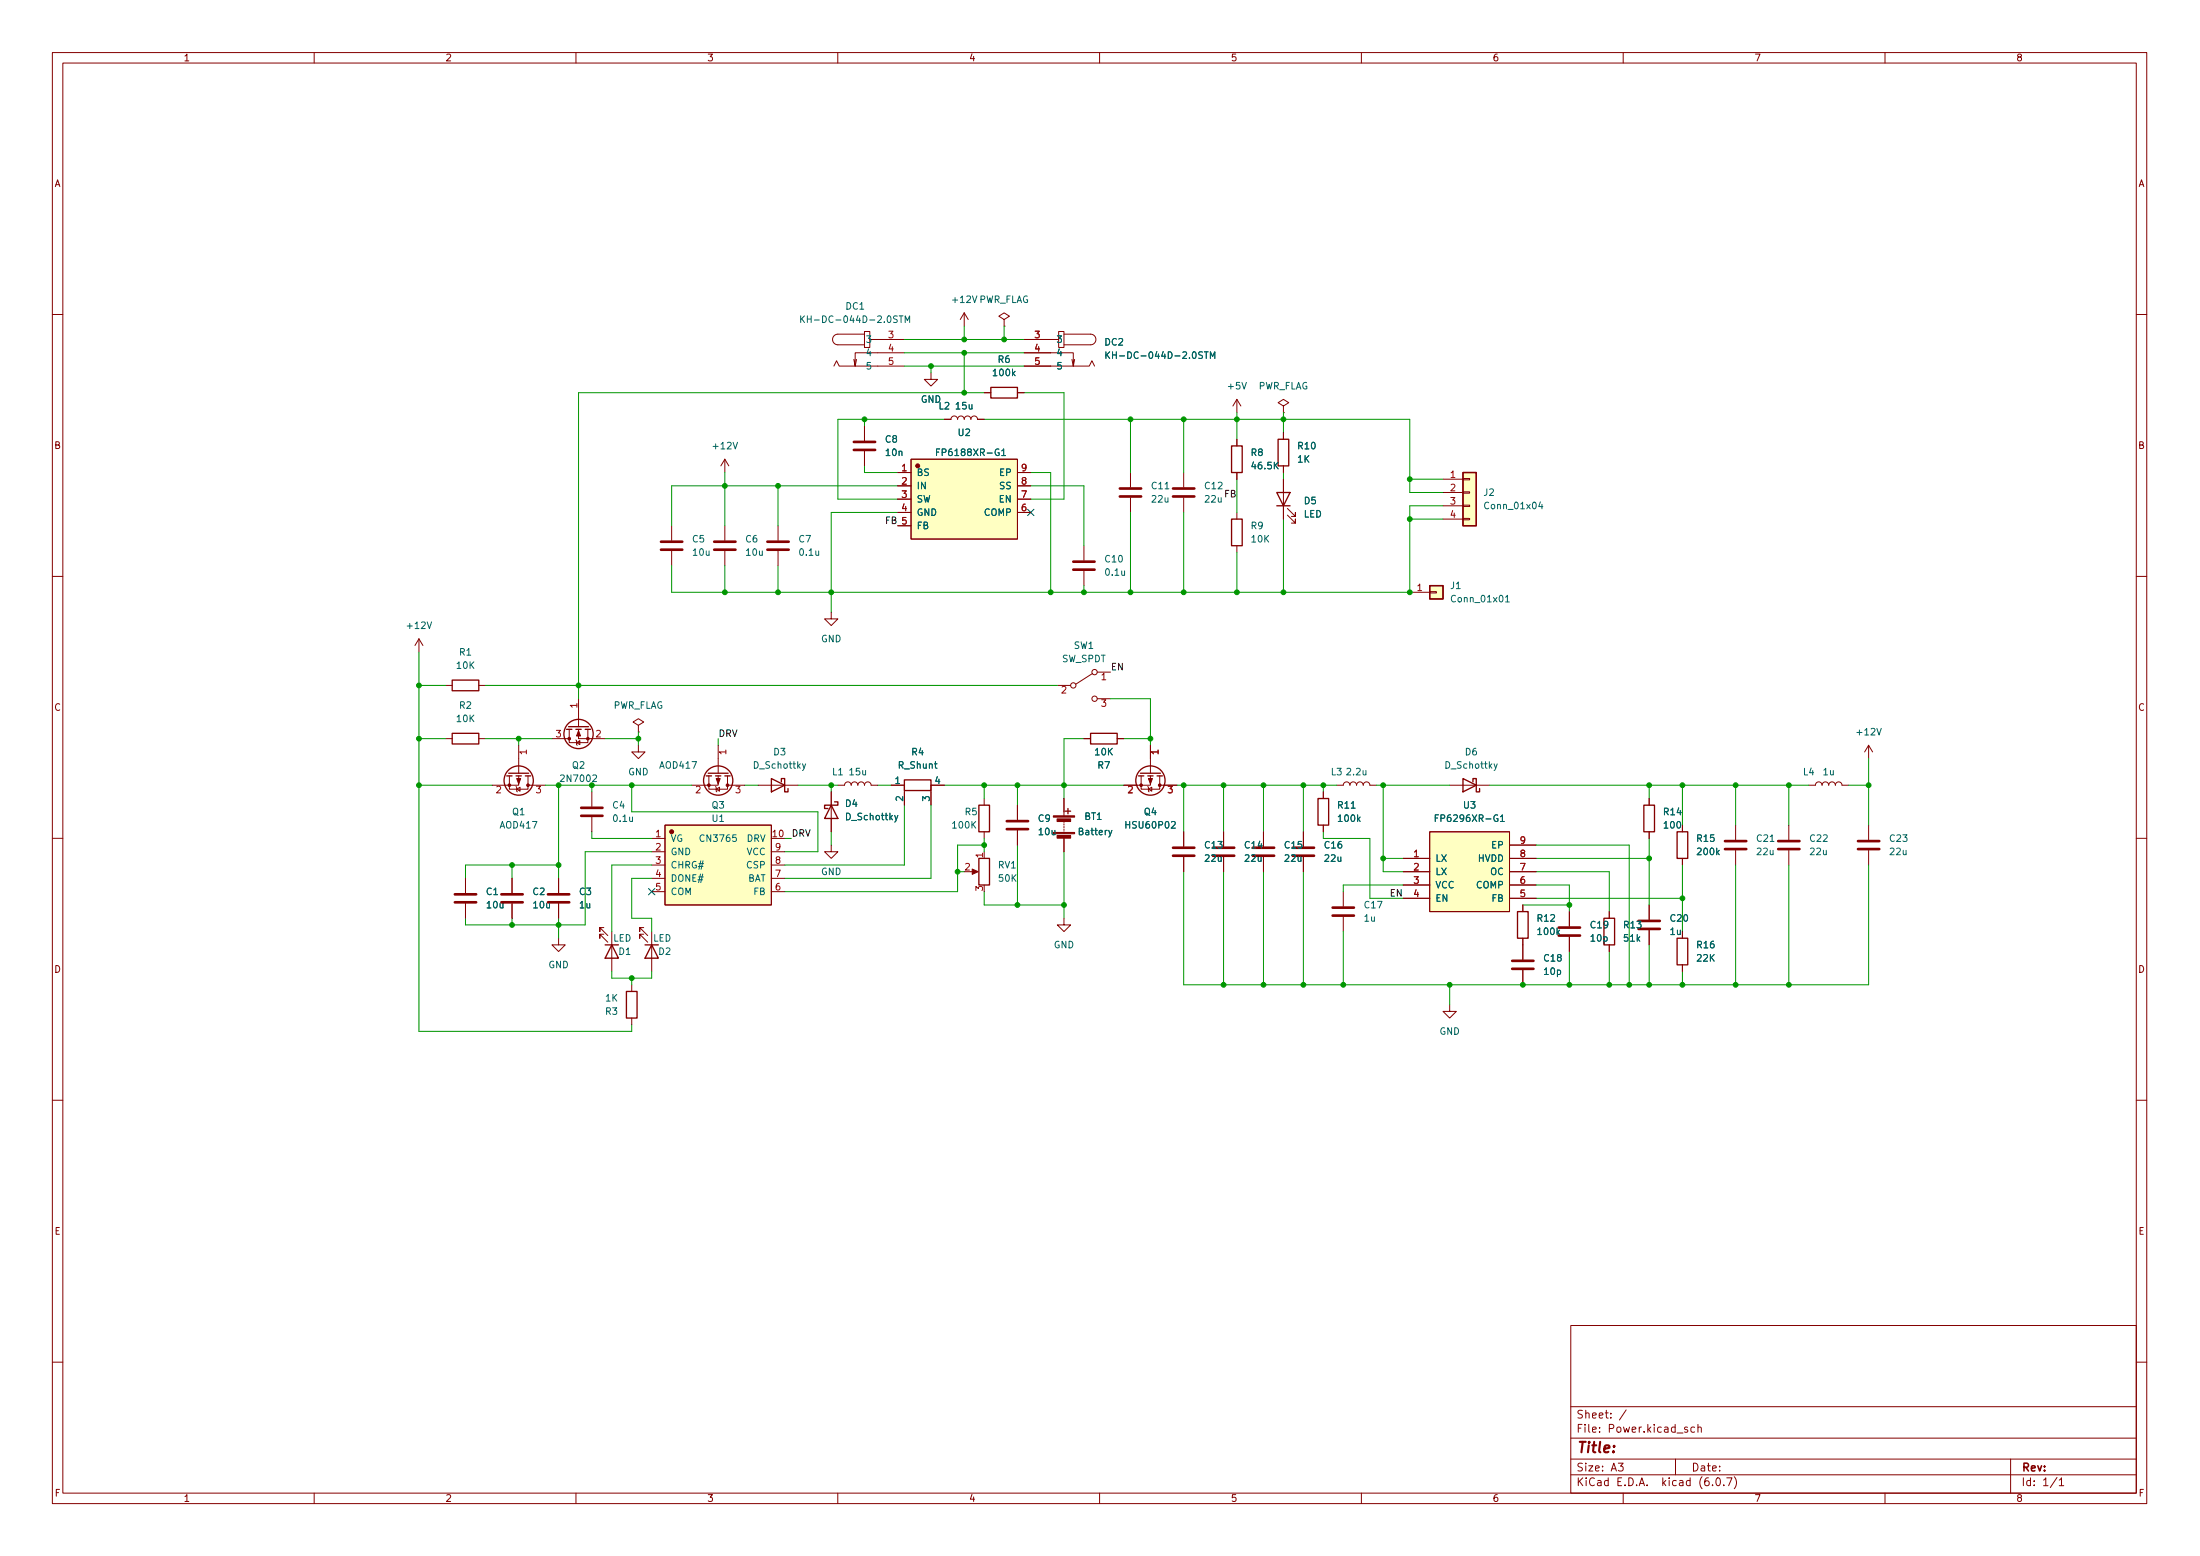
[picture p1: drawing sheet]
<svg xmlns="http://www.w3.org/2000/svg" width="420mm" height="297mm" viewBox="0 0 420 297" stroke-linecap="round" stroke-linejoin="round" font-family="sans-serif">
<g fill="none" stroke="#840000" stroke-width=".19">
<path d="M10 10h400v277h-400zM12 12h396v273h-396zM60 10v2M110 10v2M160 10v2M210 10v2M260 10v2M310 10v2M360 10v2M184.1 59.7l-.7 1.3M184.1 59.7v2.6M184.1 59.7l.8 1.3"/>
<path d="M10 60h2M159.3 69.9l.5-1 .5 1h12.4M160 63.8a1.02 1.02 0 0 0-1 1 1.02 1.02 0 0 0 1 1M160 65.8h5.1M160 63.8h5.1M163.6 68.6l-.3 1.3M165.1 63.3h1v3h-1zM166.1 64.8h6.6M172.7 67.3h-9.4v2.6l-.2-1.3M177.8 71.2v1.2h1.3l-1.3 1.3-1.3-1.3h1.3M188 75h1.2M191.8 61l1-.6-1-.7-1 .7 1 .6v1.3"/>
<path d="M191.8 62.3h.1M194.3 75h1.3M195.6 69.9h12.4l.5-1 .5 1M195.6 67.3h9.4v2.6l.2-1.3M195.6 64.8h6.6M202.2 63.3h1v3h-1zM203.2 63.8h5.1a1.02 1.02 0 0 1 1 1 1.02 1.02 0 0 1-1 1h-5.1M204.7 68.6l.3 1.3M236.2 76.2v2.6M236.2 76.2l-.7 1.3M236.2 76.2l.8 1.3M245.1 77.5l1-.6-1-.7-1 .7 1 .6v1.3"/>
<path d="M245.1 78.8h.1M408 60h2M138.4 87.7l-.7 1.2M138.4 87.7v2.5M138.4 87.7l.8 1.2M165.1 81.3v2.8M165.1 86.1v2.8M171.4 90.2h2.6M171.4 92.7h2.6M171.4 95.3h2.6M171.4 97.8h2.6M174 87.7h20.3v15.2h-20.3z"/>
<path d="M180.3 80h1.3a.64 .64 0 0 1 .6-.6 .64 .64 0 0 1 .7 .6 .64 .64 0 0 1 .6-.6 .64 .64 0 0 1 .6 .6 .64 .64 0 0 1 .7-.6 .64 .64 0 0 1 .6 .6 .64 .64 0 0 1 .7-.6 .64 .64 0 0 1 .6 .6h1.3M194.3 90.2h2.5M194.3 92.7h2.5M194.3 95.3h2.5M194.3 97.8h2.5M215.9 90.2v2.8M215.9 95v2.8M226.1 90.2v2.8M226.1 95v2.8M236.2 83.9v1.2M236.2 90.2v1.3M236.2 97.8v1.3"/>
<path d="M245.1 82.6v1.3M245.1 88.9v1.3M245.1 91.5v7.6M245.9 98.3l1.5 1.6v-.8v.8h-.8M245.9 97.1l1.5 1.5v-.8v.8h-.8M275.6 91.5h3.8M275.6 94h3.8M275.6 96.6h3.8M275.6 99.1h3.8M279.4 99h1.3v.2h-1.3zM279.4 96.4h1.3v.3h-1.3zM279.4 93.9h1.3v.2h-1.3z"/>
<path d="M279.4 91.3h1.3v.3h-1.3zM10 110h2M128.3 100.4v2.8M128.3 105.2v2.8M138.4 100.4v2.8M138.4 105.2v2.8M148.6 100.4v2.8M148.6 105.2v2.8M158.7 116.9v1.2h1.3l-1.3 1.3-1.2-1.3h1.2M171.4 100.4h2.6M207 104.2v2.8M207 109v2.8"/>
<path d="M236.2 104.2v1.2M269.2 113.1h3.8M273 112.9h1.3v.3h-1.3zM408 110h2M80 122l-.8 1.2M80 122v2.5M80 122l.8 1.2M85.1 130.8h1.3M91.4 130.8h1.3M108.7 139.2v2.6h3.6v-2.6M110.5 139.2v1.8h5.1M110.5 133.4v5.3"/>
<path d="M121.9 138.5l1-.7-1-.6-1 .6 1 .7v1.2M121.9 139.7h.1M201.9 130.8h2.6M208.7 128.6l-3.2 2M209.5 128.3h2.6M209.5 133.4h2.6M85.1 141h1.3M91.4 141h1.3M97.3 148.1v2.6h3.5v-2.6M98.6 150.2l.2 1M98.7 150.7l.6-.4v.7zM99.1 148.1v1.8h-5.1"/>
<path d="M99.1 142.3v5.3M100.8 149.9h3.3M105.4 141h3.3M110 141.3l.2 1M110.1 141.8l.6-.4v.7zM113 151.2v2.8M113 156v2.8M121.9 142.3v1.2h1.3l-1.3 1.3-1.3-1.3h1.3M127 157.5h20.3v15.3h-20.3zM135.4 148.1v2.6h3.5v-2.6M136.7 150.2l.2 1M136.8 150.7l.6-.4v.7z"/>
<path d="M137.2 148.1v1.8h-5.1M137.2 142.3v5.3M138.9 149.9h3.3M144.8 149.9h7.6M158.7 151.2v7.6M160 149.9h1.3M161.3 149.9a.64 .64 0 0 1 .6-.6 .64 .64 0 0 1 .7 .6 .64 .64 0 0 1 .6-.6 .64 .64 0 0 1 .6 .6 .64 .64 0 0 1 .7-.6 .64 .64 0 0 1 .6 .6 .64 .64 0 0 1 .6-.6 .64 .64 0 0 1 .7 .6M166.4 149.9h1.2M170.2 149.9h2.5v3.8M180.3 149.9h-2.5v3.8M188 152.4v1.3M188 158.8v1.3"/>
<path d="M194.3 153.7v2.8M194.3 158.5v2.8M203.2 152.4v3.3M203.2 156.8v.2M203.2 157.3v.2M203.2 157.8v.2M203.2 158.3v.2M203.2 158.8v.2M207 141h1.3M213.4 141h1.2M217.9 148.1v2.6h3.6v-2.6M219.2 150.2l.3 1"/>
<path d="M219.3 150.7l.7-.4v.7zM219.7 148.1v1.8h-5.1M219.7 142.3v5.3M221.5 149.9h3.3M226.1 158.8v2.8M233.7 158.8v2.8M241.3 158.8v2.8M248.9 158.8v2.8M252.7 151.2v1.2M252.7 157.5v1.3M255.3 149.9h1.2M256.5 149.9a.64 .64 0 0 1 .7-.6 .64 .64 0 0 1 .6 .6 .64 .64 0 0 1 .6-.6 .64 .64 0 0 1 .7 .6 .64 .64 0 0 1 .6-.6 .64 .64 0 0 1 .6 .6 .64 .64 0 0 1 .7-.6 .64 .64 0 0 1 .6 .6"/>
<path d="M261.6 149.9h1.3M273 158.8h15.3v15.2h-15.3zM276.9 149.9h7.6M315 152.4v1.3M315 158.8v1.3M331.5 157.5v2.8M341.6 157.5v2.8M345.4 149.9h1.3M346.7 149.9a.64 .64 0 0 1 .6-.6 .64 .64 0 0 1 .7 .6 .64 .64 0 0 1 .6-.6 .64 .64 0 0 1 .6 .6 .64 .64 0 0 1 .7-.6 .64 .64 0 0 1 .6 .6 .64 .64 0 0 1 .7-.6 .64 .64 0 0 1 .6 .6M351.8 149.9h1.3M356.9 142.3v2.5M356.9 157.5v2.8"/>
<path d="M356.9 142.3l-.8 1.2M356.9 142.3l.7 1.2M10 160h2M88.9 167.7v2.8M88.9 172.5v2.8M97.8 167.7v2.8M97.8 172.5v2.8M106.7 179.1v1.3h1.2l-1.2 1.2-1.3-1.2h1.3M106.7 167.7v2.8M106.7 172.5v2.8M115.3 177.1h-.7v.7v-.7l1.5 1.5M115.3 178.3h-.7v.8v-.8l1.5 1.6"/>
<path d="M116.8 177.8v7.7M122.9 177.1h-.7v.7v-.7l1.5 1.5M122.9 178.3h-.7v.8v-.8l1.5 1.6M124.5 160.1h2.5M124.5 162.6h2.5M124.5 165.1h2.5M124.5 167.7h2.5M124.5 170.2h2.5M124.5 177.8v7.7M147.3 162.6h2.6M147.3 165.1h2.6M147.3 167.7h2.6"/>
<path d="M147.3 170.2h2.6M158.7 161.3v1.3h1.3l-1.3 1.3-1.2-1.3h1.2M185.4 166.4h1M203.2 175.3v1.3h1.3l-1.3 1.2-1.3-1.2h1.3M203.2 160.1v2.5M226.1 163.6v2.8M233.7 163.6v2.8M241.3 163.6v2.8M248.9 163.6v2.8M256.5 170.2v2.8M256.5 175v2.8M268 163.9h5"/>
<path d="M268 166.4h5M268 168.9h5M268 171.5h5M288.3 163.9h5.1M288.3 166.4h5.1M288.3 168.9h5.1M288.3 171.5h5.1M288.3 161.3h5.1M290.8 172.8v1.2M290.8 179.1v4.1M299.7 174v2.8M299.7 178.9v2.7"/>
<path d="M307.3 174v1.3M315 172.8v2.8M315 177.6v2.8M321.3 163.9v1.2M331.5 162.3v2.8M341.6 162.3v2.8M356.9 162.3v2.8M408 160h2M120.6 188v1.3M120.6 194.3v1.3M276.9 191.8v1.3h1.2l-1.2 1.2-1.3-1.2h1.3M290.8 185.2v2.8"/>
<path d="M307.3 180.4v1.2M321.3 184.2v1.3M10 210h2M408 210h2M300 253h108v32h-108zM10 260h2M300 278.5h108M300 274.5h108M300 268.5h108M309.1 279.3h.9l-.5 .6 .4 .1v.7l-.2 .1-.6-.1M310.6 269.1l-1.3 2M320 278.5v3"/>
<path d="M322.3 272.5l-.4-.1-.2 .2 .1 .2 .5 .2v.3h-.6M323.6 272.5l-.4-.1-.3 .3 .2 .6h.5M324.3 272.6l.2-.2 .4 .1v.9M324.3 271.9v1.5M384 278.5v6.5M408 260h2M60 285v2M110 285v2M160 285v2M210 285v2M260 285v2M300 281.5h108"/>
<path d="M310 285v2M327.1 283.5v.1M327.9 282.2l.2-.1a.8 .8 0 0 1 .5 .8 .8 .8 0 0 1-.5 .7 1 1 0 0 1-.2-1.4zM329.2 283.5v.1M329.8 282.1h1l-.7 1.5M331.2 281.9a1.72 1.72 0 0 1 0 2.3M360 285v2M392.9 282l-1.3 2M393.3 282.5l.4-.4v1.5M393.3 283.6h.8"/>
<circle cx="205" cy="130.8" r=".51"/>
<circle cx="209" cy="133.4" r=".51"/>
<circle cx="209" cy="128.3" r=".51"/>
</g>
<g fill="none" stroke="#840000" stroke-width=".51">
<path d="M163.1 84.4h4M163.1 85.9h4M213.9 94.8h4M213.9 93.3h4M224 94.8h4.1M224 93.3h4.1M126.2 104.9h4.1M126.2 103.4h4.1M136.4 104.9h4.1M136.4 103.4h4.1M146.6 104.9h4M146.6 103.4h4"/>
<path d="M205 108.7h4M205 107.2h4M111 155.7h4.1M111 154.2h4.1M192.3 158.3h4M192.3 156.8h4M86.9 172.2h4M86.9 170.7h4M95.8 172.2h4M95.8 170.7h4M104.6 172.2h4.1M104.6 170.7h4.1"/>
<path d="M224 163.4h4.1M224 161.8h4.1M231.6 163.4h4.1M231.6 161.8h4.1M239.3 163.4h4M239.3 161.8h4M246.9 163.4h4.1M246.9 161.8h4.1M254.5 174.8h4.1M254.5 173.3h4.1M297.7 178.6h4.1M297.7 177.1h4.1"/>
<path d="M312.9 177.3h4.1M312.9 175.8h4.1M329.4 162.1h4.1M329.4 160.6h4.1M339.6 162.1h4.1M339.6 160.6h4.1M354.8 162.1h4.1M354.8 160.6h4.1M288.8 184.9h4.1M288.8 183.4h4.1"/>
</g>
<g fill="none" stroke="#840000" stroke-width=".25">
<path d="M189.2 74h5.1v2h-5.1zM235.2 85.1h2v5.1h-2zM235.2 99.1h2v5.1h-2zM243.8 94h2.6l-1.3 2.6zM243.8 96.6h2.6M244.1 83.9h2v5h-2zM279.4 90.2h2.5v10.2h-2.5zM273 111.8h2.6v2.5h-2.6zM86.4 140h5v2h-5zM86.4 129.8h5v2.1h-5zM108.2 139.2h1M108.6 138.7h3.8"/>
<path d="M110 139.2h1M111.8 139.2h1M208.3 140h5.1v2h-5.1zM96.8 148.1h1M97.2 147.6h3.8M98.6 148.1h1M100.3 148.1h1M134.9 148.1h1M135.3 147.6h3.8M136.7 148.1h1M138.4 148.1h1M147.3 148.6l2.6 1.3-2.6 1.3z"/>
<path d="M149.2 149.3v-.7h.7v2.6h.6v-.7M158.7 153.7l1.3 2.5h-2.5zM159.4 153.1h.6v.6h-2.5v.6h.6M172.7 148.9h5.1v2h-5.1zM186.9 153.7h2.1v5.1h-2.1zM203.5 154.8h1M204 154.3v1.1M217.4 148.1h1M217.8 147.6h3.8M219.2 148.1h1M221 148.1h1M251.7 152.4h2v5.1h-2z"/>
<path d="M279.4 148.6l2.5 1.3-2.5 1.3zM281.3 149.3v-.7h.6v2.6h.7v-.7M313.9 153.7h2.1v5.1h-2.1zM320.3 158.8h2v5.1h-2zM186.9 163.9h2.1v5h-2.1zM289.8 174h2v5.1h-2zM306.3 175.3h2.1v5.1h-2.1zM320.3 179.1h2v5.1h-2zM115.6 180.4h2.5M116.8 180.4l1.3 2.5h-2.5zM119.6 189.3h2.1v5h-2.1zM123.2 180.4h2.5"/>
<path d="M124.5 180.4l1.2 2.5h-2.5z"/>
<circle cx="99.1" cy="149" r="2.79"/>
<circle cx="110.5" cy="140.1" r="2.79"/>
<circle cx="137.2" cy="149" r="2.79"/>
<circle cx="219.7" cy="149" r="2.79"/>
</g>
<g fill="none" stroke="#006464" stroke-width=".19">
<path d="M152.9 60.3v1.3M153.1 60.8l.5 .8M153.6 60.3l-.7 .7M171.7 60.3h.8M172.9 61.6v-1.3l.4 .9 .4-.9v1.3M211.2 67.2v1.2M211.4 67.7l.5 .7M211.9 67.2l-.7 .7M230 67.2h.7M231.2 68.4v-1.2l.4 .9 .4-.9v1.2M178.9 86.3h.4M179.5 85.7h-.6v1.3"/>
<path d="M191.3 86.1l.4-.4v1.3M191.3 87h.7M294.2 95.8l-.3 .9h.8M294.5 96.3v.8M287.5 114l.4-.4v1.3M287.5 114.9h.7M153.9 145.8l-.5 1.2-.1 .1M171.5 155.7l-.5 1.1-.1 .1M212.4 158.5l-.5 1.2-.2 .1M274.1 156.2h.4M274.7 155.6h-.6v1.2M285.9 145.8l-.4 1.2-.2 .1"/>
<path d="M286.6 155.9l.3-.3v1.2M286.6 156.8h.7"/>
</g>
<g fill="#ffffc2" stroke="#ffffc2" stroke-width=".19">
<path d="M127 157.5h20.3v15.3h-20.3z"/>
<path d="M273 158.8h15.3v15.2h-15.3z"/>
<path d="M273 111.8h2.6v2.5h-2.6z"/>
<path d="M279.4 90.2h2.5v10.2h-2.5z"/>
<path d="M174 87.7h20.3v15.2h-20.3z"/>
</g>
<g fill="#840000" stroke="#840000" stroke-width=".19">
<path d="M110.5 139.5l.4 1h-.8z"/>
<path d="M136.8 148.6h.7l-.3 1z"/>
<path d="M185.7 165.9l1.1 .5-1.1 .5z"/>
<path d="M201.2 158.9h4v.3h-4z"/>
<path d="M201.2 155.7h4v.3h-4z"/>
<path d="M201.9 159.5h2.6v.5h-2.6z"/>
<path d="M201.9 156.3h2.6v.5h-2.6z"/>
<path d="M219.3 148.6h.8l-.4 1z"/>
<path d="M98.7 148.6h.7l-.3 1z"/>
<circle cx="128.3" cy="158.8" r=".38"/>
<circle cx="112.3" cy="141" r=".25"/>
<circle cx="108.7" cy="141" r=".25"/>
<circle cx="135.4" cy="149.9" r=".25"/>
<circle cx="138.9" cy="149.9" r=".25"/>
<circle cx="217.9" cy="149.9" r=".25"/>
<circle cx="221.5" cy="149.9" r=".25"/>
<circle cx="175.3" cy="88.9" r=".38"/>
<circle cx="97.3" cy="149.9" r=".25"/>
<circle cx="100.8" cy="149.9" r=".25"/>
</g>
<g fill="none" stroke="#009600" stroke-width=".19">
<path d="M172.7 67.3h22.9M172.7 69.9h22.9M172.7 64.8h22.9M177.8 69.9v1.3M184.1 62.3v2.5M184.1 67.3v7.7M188 75h-77.5v58.4M191.8 62.3v2.5M195.6 75h7.6v20.3h-6.4M236.2 78.8v5.1M245.1 78.8v3.8M138.4 90.2v10.2"/>
<path d="M148.6 92.7v7.7M165.1 88.9v1.3h6.3M165.1 80v1.3M171.4 97.8h-12.7v19.1M171.4 92.7h-43.1v7.7M180.3 80h-20.3v15.3h11.4M188 80h81.2v14h6.4M196.8 90.2h3.9v22.9M196.8 92.7h10.2v11.5M215.9 80v10.2M215.9 97.8v15.3M226.1 80v10.2"/>
<path d="M226.1 97.8v15.3M236.2 91.5v6.3M245.1 90.2v1.3M245.1 99.1v14M269.2 99.1h6.4M269.2 91.5h6.4M275.6 96.6h-6.4v16.5h-140.9v-5.1M138.4 108v5.1M148.6 108v5.1M207 111.8v1.3M236.2 105.4v7.7M80 130.8h5.1"/>
<path d="M80 124.5v72.4h40.6v-1.3M92.7 130.8h109.2M121.9 139.7v2.6M212.1 133.4h7.6v8.9M80 149.9h14M80 141h5.1M92.7 141h12.7M99.1 141v1.3M104.1 149.9h28M106.7 149.9v17.8M113 158.8v1.3h11.5M113 149.9v1.3"/>
<path d="M115.6 141h6.3M120.6 149.9v5.1h35.6v7.6h-6.3M137.2 141v1.3M142.2 149.9h2.6M152.4 149.9h7.6M158.7 149.9v1.3M158.7 158.8v2.5M167.6 149.9h2.6M172.7 153.7v11.4h-22.8M177.8 153.7v14h-27.9M180.3 149.9h34.3M188 149.9v2.5"/>
<path d="M194.3 149.9v3.8M207 141h-3.8v11.4M214.6 141h5.1M224.8 149.9h30.5M226.1 149.9v8.9M233.7 149.9v8.9M241.3 149.9v8.9M248.9 149.9v8.9M252.7 158.8v1.3h8.9v11.4h6.4M252.7 149.9v1.3M262.9 149.9h14M264.2 149.9v16.5h3.8"/>
<path d="M284.5 149.9h60.9M315 149.9v2.5M321.3 149.9v7.6M331.5 149.9v7.6M341.6 149.9v7.6M353.1 149.9h3.8M356.9 144.8v12.7M97.8 165.1v2.6M97.8 175.3v1.3M106.7 165.1h-17.8v2.6M106.7 175.3v3.8M124.5 162.6h-12.7v14h-22.9v-1.3"/>
<path d="M124.5 165.1h-7.7v12.7M124.5 167.7h-3.9v7.6h3.9v2.5M149.9 160.1h1.2M182.9 166.4h1.2M188 170.2v2.6h15.2M188 161.3h-5.1v8.9h-33M188 160.1v2.5M194.3 161.3v11.5M203.2 162.6v12.7M233.7 166.4v21.6M241.3 166.4v21.6M248.9 166.4v21.6"/>
<path d="M256.5 177.8v10.2M264.2 163.9h3.8M268 168.9h-11.5v1.3M290.8 172.8h8.9M293.4 166.4h13.9v7.6M293.4 171.5h27.9M293.4 168.9h6.3v5.1M293.4 163.9h21.6M293.4 161.3h17.7v26.7M315 160.1v12.7M321.3 165.1v12.7M331.5 165.1v22.9"/>
<path d="M341.6 165.1v22.9M356.9 165.1v22.9h-130.8v-21.6M116.8 185.5v1.2h7.7v-1.2M120.6 186.7v1.3M276.9 188v3.8M299.7 181.6v6.4M307.3 181.6v6.4M315 180.4v7.6M321.3 185.5v2.5"/>
</g>
<path d="M196.2 97.2l1.3 1.2M197.5 97.2l-1.3 1.2M123.9 169.6l1.2 1.2M125.1 169.6l-1.2 1.2" fill="none" stroke="#000084" stroke-width=".19"/>
<g fill="#009600" stroke="#009600" stroke-width=".19">
<circle cx="341.6" cy="188" r=".46"/>
<circle cx="321.3" cy="149.9" r=".46"/>
<circle cx="315" cy="149.9" r=".46"/>
<circle cx="331.5" cy="188" r=".46"/>
<circle cx="331.5" cy="149.9" r=".46"/>
<circle cx="356.9" cy="149.9" r=".46"/>
<circle cx="341.6" cy="149.9" r=".46"/>
<circle cx="236.2" cy="113.1" r=".46"/>
<circle cx="245.1" cy="113.1" r=".46"/>
<circle cx="233.7" cy="149.9" r=".46"/>
<circle cx="269.2" cy="99.1" r=".46"/>
<circle cx="269.2" cy="113.1" r=".46"/>
<circle cx="269.2" cy="91.5" r=".46"/>
<circle cx="245.1" cy="80" r=".46"/>
<circle cx="241.3" cy="149.9" r=".46"/>
<circle cx="248.9" cy="149.9" r=".46"/>
<circle cx="233.7" cy="188" r=".46"/>
<circle cx="241.3" cy="188" r=".46"/>
<circle cx="248.9" cy="188" r=".46"/>
<circle cx="264.2" cy="149.9" r=".46"/>
<circle cx="276.9" cy="188" r=".46"/>
<circle cx="256.5" cy="188" r=".46"/>
<circle cx="264.2" cy="163.9" r=".46"/>
<circle cx="252.7" cy="149.9" r=".46"/>
<circle cx="321.3" cy="188" r=".46"/>
<circle cx="315" cy="188" r=".46"/>
<circle cx="311.1" cy="188" r=".46"/>
<circle cx="299.7" cy="188" r=".46"/>
<circle cx="290.8" cy="188" r=".46"/>
<circle cx="321.3" cy="171.5" r=".46"/>
<circle cx="315" cy="163.9" r=".46"/>
<circle cx="307.3" cy="188" r=".46"/>
<circle cx="299.7" cy="172.8" r=".46"/>
<circle cx="177.8" cy="69.9" r=".46"/>
<circle cx="184.1" cy="75" r=".46"/>
<circle cx="191.8" cy="64.8" r=".46"/>
<circle cx="184.1" cy="67.3" r=".46"/>
<circle cx="184.1" cy="64.8" r=".46"/>
<circle cx="165.1" cy="80" r=".46"/>
<circle cx="121.9" cy="141" r=".46"/>
<circle cx="120.6" cy="149.9" r=".46"/>
<circle cx="113" cy="149.9" r=".46"/>
<circle cx="158.7" cy="113.1" r=".46"/>
<circle cx="148.6" cy="113.1" r=".46"/>
<circle cx="110.5" cy="130.8" r=".46"/>
<circle cx="106.7" cy="149.9" r=".46"/>
<circle cx="138.4" cy="113.1" r=".46"/>
<circle cx="194.3" cy="172.8" r=".46"/>
<circle cx="219.7" cy="141" r=".46"/>
<circle cx="226.1" cy="149.9" r=".46"/>
<circle cx="182.9" cy="166.4" r=".46"/>
<circle cx="203.2" cy="172.8" r=".46"/>
<circle cx="188" cy="161.3" r=".46"/>
<circle cx="106.7" cy="176.6" r=".46"/>
<circle cx="97.8" cy="165.1" r=".46"/>
<circle cx="120.6" cy="186.7" r=".46"/>
<circle cx="97.8" cy="176.6" r=".46"/>
<circle cx="226.1" cy="80" r=".46"/>
<circle cx="215.9" cy="80" r=".46"/>
<circle cx="207" cy="113.1" r=".46"/>
<circle cx="215.9" cy="113.1" r=".46"/>
<circle cx="200.7" cy="113.1" r=".46"/>
<circle cx="236.2" cy="80" r=".46"/>
<circle cx="226.1" cy="113.1" r=".46"/>
<circle cx="194.3" cy="149.9" r=".46"/>
<circle cx="203.2" cy="149.9" r=".46"/>
<circle cx="148.6" cy="92.7" r=".46"/>
<circle cx="188" cy="149.9" r=".46"/>
<circle cx="158.7" cy="149.9" r=".46"/>
<circle cx="138.4" cy="92.7" r=".46"/>
<circle cx="80" cy="149.9" r=".46"/>
<circle cx="80" cy="141" r=".46"/>
<circle cx="99.1" cy="141" r=".46"/>
<circle cx="106.7" cy="165.1" r=".46"/>
<circle cx="80" cy="130.8" r=".46"/>
</g>
<text font-size="2.8" fill="#840000" x="301" y="277.3">Title:</text>
<g font-size="2.1" fill="#840000">
<text x="301" y="273.5">File: Power.kicad_sch</text>
<text x="301" y="270.8">Sheet: /</text>
<text x="301" y="280.9">Size: A3</text>
<text x="323" y="280.9">Date:</text>
<text x="386" y="280.9">Rev:</text>
<text x="301" y="283.7">KiCad E.D.A. kicad (6.0.7)</text>
<text x="386" y="283.7">Id: 1/1</text>
</g>
<g font-size="1.8" fill="#840000">
<text x="35" y="11.7">1</text>
<text x="85" y="11.7">2</text>
<text x="135" y="11.7">3</text>
<text x="185" y="11.7">4</text>
<text x="235" y="11.7">5</text>
<text x="285" y="11.7">6</text>
<text x="335" y="11.7">7</text>
<text x="385" y="11.7">8</text>
<text x="10.3" y="35.7">A</text>
<text x="408.3" y="35.7">A</text>
<text x="10.3" y="85.7">B</text>
<text x="408.3" y="85.7">B</text>
<text x="10.3" y="135.7">C</text>
<text x="408.3" y="135.7">C</text>
<text x="10.3" y="185.7">D</text>
<text x="408.3" y="185.7">D</text>
<text x="10.4" y="235.7">E</text>
<text x="408.4" y="235.7">E</text>
<text x="10.4" y="285.7">F</text>
<text x="35" y="286.7">1</text>
<text x="85" y="286.7">2</text>
<text x="135" y="286.7">3</text>
<text x="185" y="286.7">4</text>
<text x="235" y="286.7">5</text>
<text x="285" y="286.7">6</text>
<text x="335" y="286.7">7</text>
<text x="385" y="286.7">8</text>
<text x="408.4" y="285.7">F</text>
</g>
<g font-size="1.8" fill="#006464">
<text x="161.6" y="59.1">DC1</text>
<text x="182.1" y="57.8">+12V PWR_FLAG</text>
<text x="154.7" y="61.6">KH-DC-044D-2.0STM</text>
<text x="165.6" y="65.4">3</text>
<text x="201.7" y="65.4">3</text>
<text x="211" y="65.9">DC2</text>
<text x="165.6" y="68">4</text>
<text x="165.6" y="70.5">5</text>
<text x="189.8" y="71.8">100k</text>
<text x="190.6" y="69.3">R6</text>
<text x="201.7" y="68">4</text>
<text x="201.7" y="70.5">5</text>
<text x="213" y="68.5">KH-DC-044D-2.0STM</text>
<text x="175.8" y="76.9">GND</text>
<text x="234.6" y="74.3">+5V</text>
<text x="240.1" y="74.3">PWR_FLAG</text>
<text x="179.3" y="78.1">L2</text>
<text x="182.6" y="78.1">15u</text>
<text x="183" y="83.2">U2</text>
<text x="136.3" y="85.8">+12V</text>
<text x="169.1" y="84.5">C8</text>
<text x="169.2" y="87">10n</text>
<text x="179.6" y="87">FP6188XR-G1</text>
<text x="238.9" y="87">R8</text>
<text x="239.2" y="89.6">46.5K</text>
<text x="247.8" y="88.3">1K</text>
<text x="248" y="85.8">R10</text>
<text x="175" y="90.8">BS</text>
<text x="175" y="93.4">IN</text>
<text x="175" y="95.9">SW</text>
<text x="190.8" y="95.9">EN</text>
<text x="190.9" y="93.4">SS</text>
<text x="190.9" y="90.8">EP</text>
<text x="220" y="93.4">C11</text>
<text x="220" y="95.9">22u</text>
<text x="230.2" y="93.4">C12</text>
<text x="230.2" y="95.9">22u</text>
<text x="283.4" y="94.7">J2</text>
<text x="175" y="98.5">GND</text>
<text x="175" y="101">FB</text>
<text x="188" y="98.5">COMP</text>
<text x="238.9" y="101">R9</text>
<text x="249" y="98.8">LED</text>
<text x="249.1" y="96.2">D5</text>
<text x="283.9" y="97.2">Conn_01x04</text>
<text x="132.3" y="103.5">C5</text>
<text x="132.4" y="106.1">10u</text>
<text x="142.4" y="103.5">C6</text>
<text x="142.6" y="106.1">10u</text>
<text x="152.6" y="103.5">C7</text>
<text x="152.8" y="106.1">0.1u</text>
<text x="211.1" y="107.4">C10</text>
<text x="239.1" y="103.5">10K</text>
<text x="211.2" y="109.9">0.1u</text>
<text x="277" y="112.4">J1</text>
<text x="277.5" y="115">Conn_01x01</text>
<text x="77.9" y="120.1">+12V</text>
<text x="87.8" y="125.1">R1</text>
<text x="156.8" y="122.6">GND</text>
<text x="205.1" y="123.9">SW1</text>
<text x="87.3" y="127.7">10K</text>
<text x="202.7" y="126.4">SW_SPDT</text>
<text x="87.3" y="137.8">10K</text>
<text x="87.8" y="135.3">R2</text>
<text x="117" y="135.3">PWR_FLAG</text>
<text x="354.8" y="140.4">+12V</text>
<text x="107.4" y="149.3">2N7002</text>
<text x="109.3" y="146.7">Q2</text>
<text x="120" y="148">GND</text>
<text x="126.1" y="146.7">AOD417</text>
<text x="144" y="146.7">D_Schottky</text>
<text x="147.8" y="144.2">D3</text>
<text x="159" y="148">L1</text>
<text x="162.3" y="148">15u</text>
<text x="171" y="149.6">1</text>
<text x="171.6" y="146.7">R_Shunt</text>
<text x="174.1" y="144.2">R4</text>
<text x="178.6" y="149.6">4</text>
<text x="209.2" y="144.2">10K</text>
<text x="209.7" y="146.7">R7</text>
<text x="254.2" y="148">L3</text>
<text x="257.3" y="148">2.2u</text>
<text x="276.1" y="146.7">D_Schottky</text>
<text x="279.9" y="144.2">D6</text>
<text x="344.4" y="148">L4</text>
<text x="348.2" y="148">1u</text>
<text x="97.9" y="155.6">Q1</text>
<text x="117" y="154.3">C4</text>
<text x="136" y="154.3">Q3</text>
<text x="161.5" y="154">D4</text>
<text x="172.5" y="152.9" transform="rotate(-90 172.5 152.9)">2</text>
<text x="177.5" y="152.9" transform="rotate(-90 177.5 152.9)">3</text>
<text x="184.3" y="155.6">R5</text>
<text x="218.5" y="155.6">Q4</text>
<text x="255.6" y="154.3">R11</text>
<text x="279.5" y="154.3">U3</text>
<text x="317.8" y="155.6">R14</text>
<text x="95.6" y="158.2">AOD417</text>
<text x="117.2" y="156.9">0.1u</text>
<text x="128" y="160.7">VG</text>
<text x="133.9" y="160.7">CN3765</text>
<text x="136" y="156.9">U1</text>
<text x="142.6" y="160.7">DRV</text>
<text x="161.6" y="156.6">D_Schottky</text>
<text x="182" y="158.2">100K</text>
<text x="198.3" y="156.9">C9</text>
<text x="198.5" y="159.4">10u</text>
<text x="206.1" y="159.4">Battery</text>
<text x="207.1" y="156.5">BT1</text>
<text x="215.3" y="158.2">HSU60P02</text>
<text x="230.2" y="162">C13</text>
<text x="237.8" y="162">C14</text>
<text x="245.4" y="162">C15</text>
<text x="253" y="162">C16</text>
<text x="255.7" y="156.9">100k</text>
<text x="274.9" y="156.9">FP6296XR-G1</text>
<text x="284.9" y="162">EP</text>
<text x="317.9" y="158.2">100</text>
<text x="324.2" y="160.7">R15</text>
<text x="335.6" y="160.7">C21</text>
<text x="345.7" y="160.7">C22</text>
<text x="361" y="160.7">C23</text>
<text x="128" y="163.2">GND</text>
<text x="128" y="165.8">CHRG#</text>
<text x="142.6" y="163.2">VCC</text>
<text x="142.7" y="165.8">CSP</text>
<text x="156.8" y="167">GND</text>
<text x="190.6" y="165.8">RV1</text>
<text x="230.2" y="164.5">22u</text>
<text x="237.8" y="164.5">22u</text>
<text x="245.4" y="164.5">22u</text>
<text x="253.1" y="164.5">22u</text>
<text x="274.1" y="164.5">LX</text>
<text x="274.1" y="167">LX</text>
<text x="282.3" y="164.5">HVDD</text>
<text x="284.6" y="167">OC</text>
<text x="324.3" y="163.2">200k</text>
<text x="335.6" y="163.2">22u</text>
<text x="345.8" y="163.2">22u</text>
<text x="361" y="163.2">22u</text>
<text x="92.9" y="170.9">C1</text>
<text x="93" y="173.4">10u</text>
<text x="101.8" y="170.9">C2</text>
<text x="101.9" y="173.4">10u</text>
<text x="110.7" y="170.9">C3</text>
<text x="110.7" y="173.4">1u</text>
<text x="128" y="168.3">DONE#</text>
<text x="128" y="170.9">COM</text>
<text x="142.7" y="168.3">BAT</text>
<text x="143.9" y="170.9">FB</text>
<text x="190.8" y="168.3">50K</text>
<text x="260.7" y="173.4">C17</text>
<text x="274.1" y="169.6">VCC</text>
<text x="274.1" y="172.1">EN</text>
<text x="282" y="169.6">COMP</text>
<text x="284.9" y="172.1">FB</text>
<text x="117.1" y="179.7">LED</text>
<text x="124.7" y="179.7">LED</text>
<text x="260.6" y="175.9">1u</text>
<text x="293.7" y="175.9">R12</text>
<text x="293.8" y="178.5">100k</text>
<text x="303.8" y="177.2">C19</text>
<text x="303.9" y="179.7">10p</text>
<text x="310.2" y="177.2">R13</text>
<text x="310.2" y="179.7">51k</text>
<text x="319" y="178.5">1u</text>
<text x="319.1" y="175.9">C20</text>
<text x="104.7" y="184.8">GND</text>
<text x="118.2" y="182.3">D1</text>
<text x="125.8" y="182.3">D2</text>
<text x="201.2" y="181">GND</text>
<text x="294.9" y="183.6">C18</text>
<text x="324.2" y="181">R16</text>
<text x="324.2" y="183.6">22K</text>
<text x="115.7" y="191.2">1K</text>
<text x="295" y="186.1">10p</text>
<text x="115.7" y="193.7">R3</text>
<text x="274.9" y="197.5">GND</text>
</g>
<g font-size="1.8" fill="#a90000">
<text x="169.7" y="64.6">3</text>
<text x="197.6" y="64.6">3</text>
<text x="169.7" y="67.1">4</text>
<text x="169.7" y="69.6">5</text>
<text x="197.6" y="67.1">4</text>
<text x="197.6" y="69.6">5</text>
<text x="172.2" y="90">1</text>
<text x="195.1" y="90">9</text>
<text x="172.2" y="92.5">2</text>
<text x="172.2" y="95">3</text>
<text x="195.1" y="95">7</text>
<text x="195.1" y="92.5">8</text>
<text x="277" y="91.2">1</text>
<text x="277" y="93.8">2</text>
<text x="172.2" y="97.6">4</text>
<text x="172.2" y="100.1">5</text>
<text x="195.1" y="97.6">6</text>
<text x="277" y="96.3">3</text>
<text x="277" y="98.8">4</text>
<text x="270.7" y="112.8">1</text>
<text x="210.3" y="129.8">1</text>
<text x="110.2" y="135.1" transform="rotate(-90 110.2 135.1)">1</text>
<text x="202.7" y="132.4">2</text>
<text x="210.3" y="134.9">3</text>
<text x="106.2" y="140.8">3</text>
<text x="113.8" y="140.8">2</text>
<text x="100.6" y="144" transform="rotate(-90 100.6 144)">1</text>
<text x="138.7" y="144" transform="rotate(-90 138.7 144)">1</text>
<text x="221.2" y="144" transform="rotate(-90 221.2 144)">1</text>
<text x="94.8" y="151.4">2</text>
<text x="102.4" y="151.4">3</text>
<text x="132.9" y="151.4">2</text>
<text x="140.5" y="151.4">3</text>
<text x="215.4" y="151.4">2</text>
<text x="223" y="151.4">3</text>
<text x="125.2" y="159.8">1</text>
<text x="147.6" y="159.8">10</text>
<text x="290.3" y="161.1">9</text>
<text x="125.2" y="162.3">2</text>
<text x="125.2" y="164.9">3</text>
<text x="125.2" y="167.4">4</text>
<text x="148.1" y="167.4">7</text>
<text x="148.1" y="164.9">8</text>
<text x="148.1" y="162.3">9</text>
<text x="184.3" y="166.2">2</text>
<text x="187.7" y="163.7" transform="rotate(-90 187.7 163.7)">1</text>
<text x="270" y="163.6">1</text>
<text x="270" y="166.2">2</text>
<text x="290.3" y="166.2">7</text>
<text x="290.3" y="163.6">8</text>
<text x="125.2" y="170">5</text>
<text x="148.1" y="170">6</text>
<text x="187.7" y="170.1" transform="rotate(-90 187.7 170.1)">3</text>
<text x="270" y="168.7">3</text>
<text x="270" y="171.2">4</text>
<text x="290.3" y="171.2">5</text>
<text x="290.3" y="168.7">6</text>
</g>
<g font-size="1.8" fill="#0f0f0f">
<text x="233.9" y="94.9">FB</text>
<text x="169.1" y="100">FB 5</text>
<text x="212.1" y="128">EN</text>
<text x="137.2" y="140.7">DRV</text>
<text x="151.1" y="159.7">DRV</text>
<text x="265.5" y="171.1">EN</text>
</g>
</svg>
